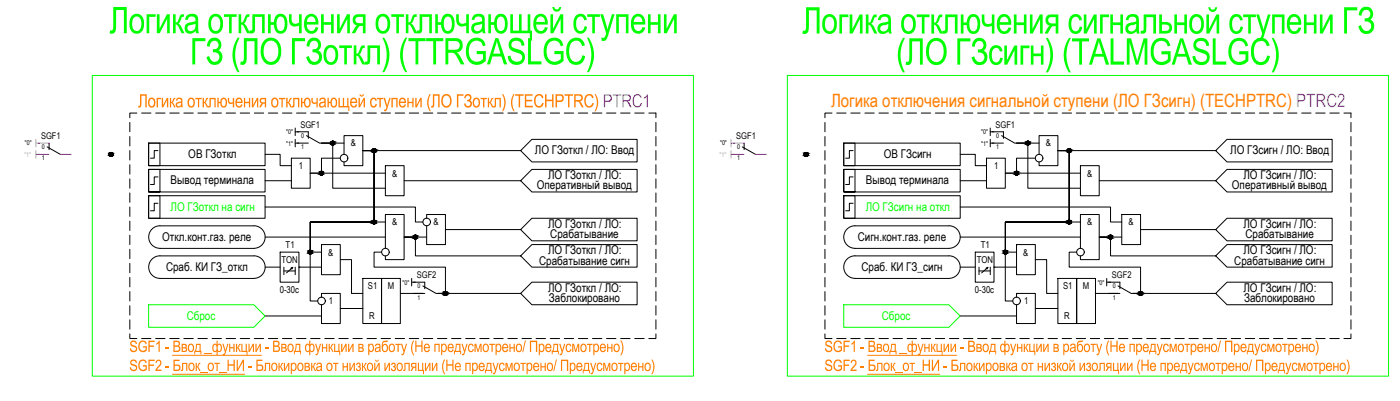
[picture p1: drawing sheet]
<svg xmlns="http://www.w3.org/2000/svg" width="791mm" height="227mm" viewBox="0 0 791 227" stroke-linecap="round" stroke-linejoin="round" font-family="sans-serif">
<!-- layer: 0 -->
<path d="M52 43h340v170h-340z" fill="none" stroke="#0f0" stroke-width=".57"/>
<g fill="#ff7f00">
<path d="M210 56l1-1 2 1v1h-1v-1h-1l-1 1 1 3 1-1h1l-1 2h-2l-1-1v-2z"/>
<path d="M213 55h4v1h-2v5h-1v-5h-1z"/>
<path d="M217 55h1l1 5 1-5h1l-2 7-1 1-1-1h1v-1z"/>
<path d="M221 55h4v6h-1v-5h-2v5h-1z"/>
<path d="M230 55h1v3h2v-3h1v6h-1v-3h-2v3h-1z"/>
<path d="M235 55v4l3-4v6v-4l-2 4h-1z"/>
<path d="M280 55h3v6h-1v-5h-2v4l-1 1v-1h1z"/>
<path d="M331 54l3-1 1 2-1-1h-1l-2 1v3l1 2h2l1-2h1l-2 3-2-1-1-1-1-3z"/>
<path d="M336 53l1 1 1 3v3l-1 3h-1l1-3v-3z"/>
<path d="M226 56l2-1 1 1v2h-3l1 2h1l1-1v2h-2l-1-1-1-2zM227 56l-1 1h3l-1-1z"/>
</g>
<!-- layer: TEXT -->
<g fill="#0f0">
<path d="M366 8h2v5h4v-5h1v11h-1v-5h-4v5h-2z"/>
<path d="M375 8h2v8l4-8h1v11h-1v-8l-4 8h-2z"/>
<path d="M332 21h1l1 3 2 6-1 6-2 5h-1l2-6v-5l-1-5z"/>
<path d="M358 9l2-1h1l2 1 1 1 1 4h-7l1 2 1 1h2l1-2 2 1-1 1-2 2h-3l-2-3v-4zM359 10l-1 2h5l-1-2-1-1z"/>
</g>
<!-- layer: 0 -->
<g fill="none" stroke="#000" stroke-width=".57">
<path d="M73 69v5M73 77v5M77 64h-4v3M167 72v5M167 79v4M167 74h2M207 64h6M215 64h6M223 64h6M231 64h6M279 64h5M327 64h5"/>
<path d="M335 64h5M367 64h4v3M371 69v5M371 77v5M73 85v5M73 93v5M167 81h2M294 85h-89h6v40h7M294 85l7-6h59v12h-59zM371 85v5M371 93v5M73 101v5"/>
<path d="M73 109v5M73 117v5M84 111h6v12h-6zM84 111h66v12h-66zM89 115h-2v4h-2M371 101v5M371 109v5M371 117v5M73 125v5M73 133v5M150 134h68M182 138h10v17h-10z"/>
<path d="M241 123v-2h11v17h-11v-10M241 134h-13h7v11h59M252 130h42M301 123h59v13h-59l-7-6zM301 138h59v13h-59l-7-6zM371 125v5M371 133v5M73 141v5M73 149v5M73 157v5M150 151h8M158 142h11v17h-11z"/>
<path d="M160 151v4M160 153h7M164 152l1-1-3 3M165 151v1M167 151v4M169 151h.1M169 151h13M182 142h-7v-17h36v-40h-6h6v40h-36v45h5M205 157h11v26h-11zM216 157h10v26h-10zM218 140v-19h10v26h-10v-2M233 157v5"/>
<path d="M233 159h2M371 141v5M371 149v5M371 157v5M73 165v5M73 173v5M150 179h32M182 168v-2h10v17h-10v-11M226 166h13M248 166h46M294 166l7-7h59v13h-59zM371 165v5"/>
<path d="M371 173v5M73 189v2h4M73 181v5M144 191h5M215 191h6M223 191h6M287 191h5M343 191h5M351 191h5M359 191h5M371 189v2h-4M371 181v5"/>
<circle cx="211" cy="85" r="1.1"/>
<circle cx="211" cy="125" r="1.1"/>
<circle cx="235" cy="134" r="1.1"/>
<circle cx="175" cy="142" r="1.1"/>
<circle cx="218" cy="142" r="2.1"/>
<circle cx="182" cy="170" r="2.1"/>
<circle cx="252" cy="166" r="1.1"/>
</g>
<path d="M168 74h6v4M173 77l8 4h6M168 81h6M234 159h6v4M234 166h6M239 162l7 4h7" fill="none" stroke="#000" stroke-width=".57"/>
<!-- layer: 0 -->
<g fill="#000" stroke="#000" stroke-width=".57">
<path d="M211 86h1zM211 126h1zM234 133h1zM175 143h1zM175 141h1zM251 165h1z"/>
<path d="M211 84h1zM211 84h1z"/>
<path d="M211 84h1zM211 84h1z"/>
<path d="M211 84h1zM211 84h1z"/>
<path d="M211 86h1zM211 86h1z"/>
<path d="M211 84h1zM211 84h1z"/>
<path d="M211 86h1zM211 86h1z"/>
<path d="M211 84h1zM211 84h1z"/>
<path d="M211 86h1zM211 86h1z"/>
<path d="M211 84h1zM211 84h1z"/>
<path d="M211 86h1zM211 86h1z"/>
<path d="M211 84h1zM211 84h1z"/>
<path d="M211 86h1zM211 86h1z"/>
<path d="M211 84h1zM211 84h1z"/>
<path d="M211 86h1zM211 86h1z"/>
<path d="M211 84l1 1zM211 84l1 1z"/>
<path d="M211 86h1zM211 86h1z"/>
<path d="M211 85h1zM211 85h1z"/>
<path d="M211 86h1zM211 86h1z"/>
<path d="M210 85h2zM210 85h2z"/>
<path d="M210 86h2zM210 86h2z"/>
<path d="M210 85h2zM210 85h2z"/>
<path d="M210 86h2zM210 86h2z"/>
<path d="M210 85h2zM210 85h2z"/>
<path d="M210 85h2zM210 85l2 1z"/>
<path d="M210 85h2zM210 85h2z"/>
<path d="M210 85h2zM210 85h2z"/>
<path d="M210 85h2zM210 85h2z"/>
<path d="M210 85h2zM210 85h2z"/>
<path d="M210 85h2zM210 85h2z"/>
<path d="M211 124h1zM211 124h1z"/>
<path d="M211 124h1zM211 124h1z"/>
<path d="M211 124l1 1zM211 125h1z"/>
<path d="M211 126h1zM211 126h1z"/>
<path d="M211 125h1zM211 125h1z"/>
<path d="M211 126h1zM211 126h1z"/>
<path d="M211 125h1zM211 125h1z"/>
<path d="M211 126h1zM211 126h1z"/>
<path d="M211 125h1zM211 125h1z"/>
<path d="M211 126h1zM211 126h1z"/>
<path d="M211 125h1zM211 125h1z"/>
<path d="M211 126h1zM211 126h1z"/>
<path d="M211 125h1zM211 125h1z"/>
<path d="M211 126h1zM211 126h1z"/>
<path d="M211 125h1zM211 125h1z"/>
<path d="M211 126h1zM211 126h1z"/>
<path d="M211 125h1zM211 125h1z"/>
<path d="M211 126h1zM211 126h1z"/>
<path d="M210 125h2zM210 125h2z"/>
<path d="M210 126h2zM210 126h2z"/>
<path d="M210 125h2zM210 125h2z"/>
<path d="M210 126h2zM210 126h2z"/>
<path d="M210 125h2zM210 125h2z"/>
<path d="M210 126h2zM210 126h2z"/>
<path d="M210 125h2zM210 125h2z"/>
<path d="M210 125h2zM210 125h2z"/>
<path d="M210 125l2 1zM210 125l2 1z"/>
<path d="M210 126h2zM210 126h2z"/>
<path d="M210 126h2zM210 126h2z"/>
<path d="M234 133h1zM234 133h1z"/>
<path d="M234 135h1zM234 135h1z"/>
<path d="M234 133h1zM234 133h1z"/>
<path d="M234 135h1zM234 135h1z"/>
<path d="M234 133h1zM234 133h1z"/>
<path d="M234 135h1zM234 135h1z"/>
<path d="M234 133h1zM234 133h1z"/>
<path d="M234 135h1zM234 135h1z"/>
<path d="M234 133h2zM234 133h2z"/>
<path d="M234 135h1zM234 135h1z"/>
<path d="M234 133h2zM234 133h2z"/>
<path d="M234 135h2zM234 135h1z"/>
<path d="M234 133h2zM234 133h2z"/>
<path d="M234 135h2zM234 135h2z"/>
<path d="M234 133h2zM234 133h2z"/>
<path d="M234 135h2zM234 135h2z"/>
<path d="M234 133l2 1zM234 133l2 1z"/>
<path d="M234 134h2zM234 134l2 1z"/>
<path d="M234 134h2zM234 134h2z"/>
<path d="M234 134h2zM234 134h2z"/>
<path d="M234 134h2zM234 134h2z"/>
<path d="M234 134h2zM234 134h2z"/>
<path d="M234 134h2zM234 134h2z"/>
<path d="M234 134h2zM234 134h2z"/>
<path d="M234 134h2zM234 134h2z"/>
<path d="M234 134h2zM234 134h2z"/>
<path d="M234 134h2zM234 134h2z"/>
<path d="M175 141h1zM175 141h1z"/>
<path d="M175 141h1zM175 141h1z"/>
<path d="M175 143h1zM175 143h1z"/>
<path d="M175 141l1 1zM175 142h1z"/>
<path d="M175 143h1zM175 143h1z"/>
<path d="M175 142h1zM175 142h1z"/>
<path d="M175 143h1zM175 143h1z"/>
<path d="M175 142h1zM175 142h1z"/>
<path d="M175 143h1zM175 143h1z"/>
<path d="M175 142h1zM175 142h1z"/>
<path d="M175 143h1zM175 143h1z"/>
<path d="M175 142h1zM175 142h1z"/>
<path d="M175 143h1zM175 143h1z"/>
<path d="M174 142h2zM174 142h2z"/>
<path d="M174 143h2zM174 143h2z"/>
<path d="M174 142h2zM174 142h2z"/>
<path d="M174 143h2zM174 143h2z"/>
<path d="M174 142h2zM174 142h2z"/>
<path d="M174 143h2zM174 143h2z"/>
<path d="M174 142h2zM174 142h2z"/>
<path d="M174 143h2zM174 143h2z"/>
<path d="M174 142h2zM174 142h2z"/>
<path d="M174 143h2zM174 143h2z"/>
<path d="M174 142h2zM174 142h2z"/>
<path d="M174 142h2zM174 142h2z"/>
<path d="M174 142l2 1zM174 142l2 1z"/>
<path d="M174 143h2zM174 143h2z"/>
<path d="M174 143h2zM174 143h2z"/>
<path d="M251 165h1zM251 165h1z"/>
<path d="M251 167h1zM251 167h1z"/>
<path d="M251 165h1zM251 165h1z"/>
<path d="M251 167h1zM251 167h1z"/>
<path d="M251 165h1zM251 165h1z"/>
<path d="M251 167h1zM251 167h1z"/>
<path d="M251 165h1zM251 165h1z"/>
<path d="M251 167h1zM251 167h1z"/>
<path d="M251 165h2zM251 165h2z"/>
<path d="M251 167h1zM251 167h1z"/>
<path d="M251 165h2zM251 165h2z"/>
<path d="M251 167h2zM251 167h1z"/>
<path d="M251 165h2zM251 165h2z"/>
<path d="M251 166h2zM251 166l2 1z"/>
<path d="M251 165h2zM251 165h2z"/>
<path d="M251 166h2zM251 166h2z"/>
<path d="M251 165h2zM251 165h2z"/>
<path d="M251 166h2zM251 166h2z"/>
<path d="M251 165h2zM251 165h2z"/>
<path d="M251 166h2zM251 166h2z"/>
<path d="M251 165l2 1zM251 165l2 1z"/>
<path d="M251 166h2zM251 166h2z"/>
<path d="M251 166h2zM251 166h2z"/>
<path d="M251 166h2zM251 166h2z"/>
<path d="M251 166h2zM251 166h2z"/>
<path d="M251 166h2zM251 166h2z"/>
<path d="M251 166h2zM251 166h2z"/>
</g>
<path d="M94 196h2v1h-2z" fill="#ff7f00"/>
<path d="M97 201h19M120 201h28" fill="none" stroke="#ff7f00" stroke-width=".57"/>
<g fill="#ff7f00">
<path d="M144 194h1v4l2-4v5v-4l-2 4h-1z"/>
<path d="M223 194h4v1h-2v4v-4h-2z"/>
<path d="M227 194l1 4 1-4h1l-2 6-1 1v-1h1v-1z"/>
<path d="M288 194h1v2h1v-2h1v5h-1v-2h-1v2h-1z"/>
<path d="M343 194h1v2h2v-2v5v-2h-2v2h-1z"/>
<path d="M94 207h2v1h-2z"/>
<path d="M212 194h2l1 1v4l-1-1-1 1-1-1v-1l2-1v-1l-2 1zM213 197v1h1v-1z"/>
<path d="M216 193l3-1v1h-2l-1 1v1l2-1 1 1v3l-1 1h-1l-1-1zM217 195v2l1 1 1-2-1-1z"/>
<path d="M220 195l2-1 1 1v3l-1 1h-1l-1-1zM221 195l-1 2 2 1 1-2-1-1z"/>
<path d="M284 195l2-1 1 1v2h-3l1 1 2-1-1 2h-1l-1-1v-2zM285 195l-1 1h3l-1-1z"/>
<path d="M292 195l2-1 1 1v2l-1 2h-1l-1-1zM293 195l-1 2 1 1h1v-2v-1z"/>
<path d="M340 195l1-1 1 1v2h-2l1 1 1-1-1 2h-1l-1-1zM340 195v1h2l-1-1z"/>
<path d="M347 195l2-1 1 1v2l-1 2h-1l-1-1v-2zM348 195l-1 2 2 1 1-1v-1l-1-1z"/>
</g>
<path d="M97 211h16" fill="none" stroke="#ff7f00" stroke-width=".57"/>
<g fill="#ff7f00">
<path d="M229 205h3v5h-1v-4h-2v3l-1 1v-1h1z"/>
<path d="M236 205h1v4h2v-4l1 6h-1v-1h-3z"/>
<path d="M240 205h1v3l2-3v5v-4l-2 4h-1z"/>
<path d="M244 205h1v3l2-3v5v-4l-2 4h-1z"/>
<path d="M305 205h1v2h2v-2v5v-2h-2v2h-1z"/>
<path d="M361 205v2h2v-2h1v5h-1v-2h-2v2z"/>
<path d="M225 205h1l1 1 1 2-2 2h-1l-1-1v-2zM225 206v2l1 1 1-1v-2h-1z"/>
<path d="M233 205h2v5v-2h-1l-1 2h-1l1-2-1-1zM233 206v1h2v-1z"/>
<path d="M302 205h1l2 1v1h-3l1 2 2-1-1 2h-2v-1l-1-2zM302 206v1h2v-1z"/>
<path d="M310 205h1l1 1v2l-1 2h-1l-1-1v-2zM310 206v2l1 1 1-1v-1l-1-1z"/>
<path d="M357 205h1l2 1v1h-3l1 2 2-1-1 1-1 1-1-1zM358 206l-1 1h2v-1z"/>
<path d="M365 206l1-1 2 1v2l-1 1-1 1-1-1-1-2zM365 206v2l1 1 1-1v-2h-1z"/>
</g>
<g fill="none" stroke="#000" stroke-width=".57">
<path d="M84 81h66v13h-66zM84 81h6v13h-6zM84 96v12h6v-12h-6h66v12h-66zM89 85h-2v4h-2M89 100h-2v4h-2M150 87h8v7h7M165 89h10v17h-10zM192 89h-10v9h-7h43M194 87v-10h11v17h-11v-3M194 81h-12h6v25h30M218 94h10v17h-10zM301 96h59v12h-59l-7-6z"/>
<path d="M150 117h85v8h4M150 102h15M228 102h66M192 147h7v19h6M216 142h-5v9h41v15h-4M192 174h13"/>
<circle cx="63" cy="87" r="1.1"/>
<circle cx="182" cy="98" r="1.1"/>
<circle cx="188" cy="81" r="1.1"/>
<circle cx="194" cy="89" r="2.1"/>
<circle cx="241" cy="125" r="2.1"/>
</g>
<g fill="#000" stroke="#000" stroke-width=".57">
<path d="M62 86h1zM181 99h1zM181 97h1zM188 82h1z"/>
<path d="M188 80h1zM188 80h1z"/>
<path d="M188 80h1zM188 80h1z"/>
<path d="M188 80h1zM187 80h2z"/>
<path d="M62 86h1zM62 86h1z"/>
<path d="M62 88h1zM62 88h1z"/>
<path d="M62 86h1zM62 86h1z"/>
<path d="M62 88h1zM62 88h1z"/>
<path d="M62 86h1zM62 86h1z"/>
<path d="M62 88h1zM62 88h1z"/>
<path d="M62 86h1zM62 86h1z"/>
<path d="M62 88h1zM62 88h1z"/>
<path d="M62 86h2zM62 86h2z"/>
<path d="M62 88h1zM62 88h1z"/>
<path d="M62 86l2 1zM62 86l2 1z"/>
<path d="M62 88h2zM62 88h1z"/>
<path d="M62 87h2zM62 87h2z"/>
<path d="M62 88h2zM62 88h2z"/>
<path d="M62 87h2zM62 87h2z"/>
<path d="M62 88h2zM62 88h2z"/>
<path d="M62 87h2zM62 87h2z"/>
<path d="M62 88h2zM62 88h2z"/>
<path d="M62 87h2zM62 87h2z"/>
<path d="M62 87h2zM62 87h2z"/>
<path d="M62 88h2zM62 88h2z"/>
<path d="M62 88h2zM62 88h2z"/>
<path d="M62 87h2zM62 87h2z"/>
<path d="M62 87h2zM62 87h2z"/>
<path d="M62 87h2zM62 87h2z"/>
<path d="M62 87h2zM62 87h2z"/>
<path d="M62 87h2zM62 87l2 1z"/>
<path d="M181 97h1zM181 97h1z"/>
<path d="M181 97h1zM181 97h1z"/>
<path d="M181 99h1zM181 99h1z"/>
<path d="M181 97h1zM181 97h1z"/>
<path d="M181 99h1zM181 99h1z"/>
<path d="M181 97h1zM181 97h1z"/>
<path d="M181 99h1zM181 99h1z"/>
<path d="M181 97h1zM181 97h1z"/>
<path d="M181 99h1zM181 99h1z"/>
<path d="M181 97h1zM181 97h1z"/>
<path d="M181 99h1zM181 99h1z"/>
<path d="M181 97h2zM181 97h2z"/>
<path d="M181 99h1zM181 99h1z"/>
<path d="M181 97h2zM181 97h2z"/>
<path d="M181 99h2zM181 99h1z"/>
<path d="M181 97h2zM181 97h2z"/>
<path d="M181 98h2zM181 98l2 1z"/>
<path d="M181 97h2zM181 97h2z"/>
<path d="M181 98h2zM181 98h2z"/>
<path d="M181 97l2 1zM181 97l2 1z"/>
<path d="M181 98h2zM181 98h2z"/>
<path d="M181 98h2zM181 98h2z"/>
<path d="M181 98h2zM181 98h2z"/>
<path d="M181 98h2zM181 98h2z"/>
<path d="M181 98h2zM181 98h2z"/>
<path d="M181 98h2zM181 98h2z"/>
<path d="M181 98h2zM181 98h2z"/>
<path d="M181 98h2zM181 98h2z"/>
<path d="M188 82h1zM188 82h1z"/>
<path d="M187 80h2zM187 80h2z"/>
<path d="M187 82h2zM187 82h2z"/>
<path d="M187 80h2zM187 80h2z"/>
<path d="M187 82h2zM187 82h2z"/>
<path d="M187 80h2zM187 80h2z"/>
<path d="M187 82h2zM187 82h2z"/>
<path d="M187 80h2zM187 80h2z"/>
<path d="M187 81h2zM187 81l2 1z"/>
<path d="M187 80h2zM187 80h2z"/>
<path d="M187 81h2zM187 81h2z"/>
<path d="M187 80h2zM187 80h2z"/>
<path d="M187 81h2zM187 81h2z"/>
<path d="M187 80l2 1zM187 80l2 1z"/>
<path d="M187 81h2zM187 81h2z"/>
<path d="M187 81h2zM187 81h2z"/>
<path d="M187 81h2zM187 81h2z"/>
<path d="M187 81h2zM187 81h2z"/>
<path d="M187 81h2zM187 81h2z"/>
<path d="M187 81h2zM187 81h2z"/>
<path d="M187 81h2zM187 81h2z"/>
<path d="M187 81h2zM187 81h2z"/>
</g>
<path d="M27 83l7 4M28 81v4" fill="none" stroke="#000" stroke-width=".57"/>
<path d="M21 87h7M21 81h7M34 87h6" fill="none" stroke="#f0f" stroke-width=".57"/>
<!-- layer: 0 -->
<path d="M20 79v4M20 85v4M20 81h2M20 87h2" fill="none" stroke="#f0f" stroke-width=".57"/>
<path d="M445 43h340v170h-340z" fill="none" stroke="#0f0" stroke-width=".57"/>
<!-- layer: TEXT -->
<g fill="#0f0">
<path d="M760 4h7v2h-6v13h-1z"/>
<path d="M770 5l2-1h2l2 3v2l-1 2 1 2 1 3-1 1-2 2h-3l-1-1-2-3 1-1 1 3 2 1 2-1 1-2-1-2-3-1v-2h2l1-1v-2l-1-1h-2l-1 1v2h-2z"/>
<path d="M719 21h1l1 3 2 6-1 6-2 5h-1l2-5v-6v-4z"/>
</g>
<!-- layer: 0 -->
<g fill="none" stroke="#000" stroke-width=".57">
<path d="M466 69v5M466 77v5M470 64h-4v3M473 64h5M481 64h5M489 64h5M497 64h5M505 64h5M513 64h5M521 64h5M529 64h5M537 64h5"/>
<path d="M545 64h5M553 64h5M560 72v5M560 79v4M560 74h2M561 64h5M568 64h6M576 64h6M584 64h6M592 64h6M600 64h6M608 64h6"/>
<path d="M616 64h6M624 64h6M632 64h6M640 64h5M648 64h5M656 64h5M664 64h5M672 64h5M680 64h5M688 64h5M696 64h5M704 64h5"/>
<path d="M712 64h5M720 64h5M728 64h5M736 64h5M744 64h5M752 64h5M760 64h4v3M764 69v5M764 77v5M466 85v5M466 93v5M560 81h2"/>
<path d="M687 85h-89h6v40h7M687 85l7-6h59v12h-59zM764 85v5M764 93v5M466 101v5M466 109v5M466 117v5M477 111h6v12h-6zM477 111h66v12h-66zM482 115h-2v4h-2M764 101v5M764 109v5"/>
<path d="M764 117v5M466 125v5M466 133v5M543 134h68M575 138h10v17h-10zM634 134h-13h7v11h59M645 130h42M687 130l7-7h59v13h-59zM764 125v5M764 133v5M466 141v5M466 149v5"/>
<path d="M466 157v5M543 151h8M551 142h11v17h-11zM553 151v4M553 153h7M557 152l1-1-3 3M558 151v1M560 151v4M562 151h.1M562 151h13M575 142h-7v-17h36v-40h-6h6v40h-36v45h4M598 157h11v26h-11z"/>
<path d="M609 157h10v26h-10zM611 140v-19h10v26h-10v-2M626 157v5M626 159h2M687 145l7-7h59v13h-59zM764 141v5M764 149v5M764 157v5M466 165v5M466 173v5M543 179h32M575 168v-2h10v17h-10v-11"/>
<path d="M619 166h13M640 166h47M687 166l7-7h59v13h-59zM764 165v5M764 173v5M466 189v2h4M466 181v5M537 191h5M608 191h6M616 191h6M680 191h5M736 191h5"/>
<path d="M744 191h5M752 191h5M764 189v2h-4M764 181v5"/>
<circle cx="604" cy="85" r="1.1"/>
<circle cx="604" cy="125" r="1.1"/>
<circle cx="628" cy="134" r="1.1"/>
<circle cx="568" cy="142" r="1.1"/>
<circle cx="611" cy="142" r="2.1"/>
<circle cx="575" cy="170" r="2.1"/>
<circle cx="645" cy="166" r="1.1"/>
</g>
<path d="M561 74h6v4M566 77l8 4h6M561 81h6M627 159h6v4M627 166h6M632 162l7 4h7" fill="none" stroke="#000" stroke-width=".57"/>
<!-- layer: 0 -->
<g fill="#000" stroke="#000" stroke-width=".57">
<path d="M604 86h1zM604 126h1zM627 135h1zM627 133h1zM568 143h1zM644 167h1z"/>
<path d="M604 84h1zM604 84h1z"/>
<path d="M604 84h1zM604 84h1z"/>
<path d="M604 84h1zM604 84h1z"/>
<path d="M604 86h1zM604 86h1z"/>
<path d="M604 84h1zM604 84h1z"/>
<path d="M604 86h1zM604 86h1z"/>
<path d="M604 84h1zM604 84h1z"/>
<path d="M604 86h1zM604 86h1z"/>
<path d="M604 84h1zM604 84h1z"/>
<path d="M604 86h1zM604 86h1z"/>
<path d="M604 84h1zM604 84h1z"/>
<path d="M604 86h1zM604 86h1z"/>
<path d="M604 84h1zM604 84h1z"/>
<path d="M604 86h1zM604 86h1z"/>
<path d="M603 84l2 1zM603 84l2 1z"/>
<path d="M603 86h2zM603 86h2z"/>
<path d="M603 85h2zM603 85h2z"/>
<path d="M603 86h2zM603 86h2z"/>
<path d="M603 85h2zM603 85h2z"/>
<path d="M603 86h2zM603 86h2z"/>
<path d="M603 85h2zM603 85h2z"/>
<path d="M603 86h2zM603 86h2z"/>
<path d="M603 85h2zM603 85h2z"/>
<path d="M603 85h2zM603 85h2z"/>
<path d="M603 85h2zM603 85h2z"/>
<path d="M603 85h2zM603 85l2 1z"/>
<path d="M603 85h2zM603 85h2z"/>
<path d="M603 85h2zM603 85h2z"/>
<path d="M603 85h2zM603 85h2z"/>
<path d="M604 124h1zM604 124h1z"/>
<path d="M604 124h1zM604 124h1z"/>
<path d="M604 124l1 1zM604 125h1z"/>
<path d="M604 126h1zM604 126h1z"/>
<path d="M604 125h1zM604 125h1z"/>
<path d="M604 126h1zM604 126h1z"/>
<path d="M604 125h1zM604 125h1z"/>
<path d="M604 126h1zM604 126h1z"/>
<path d="M604 125h1zM604 125h1z"/>
<path d="M604 126h1zM604 126h1z"/>
<path d="M604 125h1zM604 125h1z"/>
<path d="M604 126h1zM604 126h1z"/>
<path d="M604 125h1zM604 125h1z"/>
<path d="M604 126h1zM604 126h1z"/>
<path d="M603 125h2zM603 125h2z"/>
<path d="M603 126h2zM603 126h2z"/>
<path d="M603 125h2zM603 125h2z"/>
<path d="M603 126h2zM603 126h2z"/>
<path d="M603 125h2zM603 125h2z"/>
<path d="M603 126h2zM603 126h2z"/>
<path d="M603 125h2zM603 125h2z"/>
<path d="M603 126h2zM603 126h2z"/>
<path d="M603 125h2zM603 125h2z"/>
<path d="M603 125h2zM603 125h2z"/>
<path d="M603 126h2zM603 126h2z"/>
<path d="M603 126h2zM603 126h2z"/>
<path d="M603 125h2zM603 125h2z"/>
<path d="M603 125l2 1zM603 125l2 1z"/>
<path d="M603 126h2zM603 126h2z"/>
<path d="M627 133h1zM627 133h1z"/>
<path d="M627 133h1zM627 133h1z"/>
<path d="M627 135h1zM627 135h1z"/>
<path d="M627 133h1zM627 133h1z"/>
<path d="M627 135h1zM627 135h1z"/>
<path d="M627 133h1zM627 133h1z"/>
<path d="M627 135h1zM627 135h1z"/>
<path d="M627 133h1zM627 133h1z"/>
<path d="M627 135h1zM627 135h1z"/>
<path d="M627 133h1zM627 133h1z"/>
<path d="M627 135h1zM627 135h1z"/>
<path d="M627 133h1zM627 133h1z"/>
<path d="M627 135h1zM627 135h1z"/>
<path d="M627 133h2zM627 133h2z"/>
<path d="M627 135h1zM627 135h1z"/>
<path d="M627 133h2zM627 133h2z"/>
<path d="M627 135h2zM627 135h1z"/>
<path d="M627 133l2 1zM627 133l2 1z"/>
<path d="M627 134h2zM627 134l2 1z"/>
<path d="M627 134h2zM627 134h2z"/>
<path d="M627 134h2zM627 134h2z"/>
<path d="M627 134h2zM627 134h2z"/>
<path d="M627 134h2zM627 134h2z"/>
<path d="M627 134h2zM627 134h2z"/>
<path d="M627 134h2zM627 134h2z"/>
<path d="M627 134h2zM627 134h2z"/>
<path d="M627 134h2zM627 134h2z"/>
<path d="M627 134h2zM627 134h2z"/>
<path d="M568 141h1zM568 141h1z"/>
<path d="M568 141h1zM568 141h1z"/>
<path d="M568 141l1 1zM568 142h1z"/>
<path d="M568 143h1zM568 143h1z"/>
<path d="M568 142h1zM568 142h1z"/>
<path d="M568 143h1zM568 143h1z"/>
<path d="M568 142h1zM568 142h1z"/>
<path d="M568 143h1zM568 143h1z"/>
<path d="M568 142h1zM567 142h2z"/>
<path d="M568 143h1zM568 143h1z"/>
<path d="M567 142h2zM567 142h2z"/>
<path d="M567 143h2zM567 143h2z"/>
<path d="M567 142h2zM567 142h2z"/>
<path d="M567 143h2zM567 143h2z"/>
<path d="M567 142h2zM567 142h2z"/>
<path d="M567 143h2zM567 143h2z"/>
<path d="M567 142h2zM567 142h2z"/>
<path d="M567 143h2zM567 143h2z"/>
<path d="M567 142h2zM567 142h2z"/>
<path d="M567 143h2zM567 143h2z"/>
<path d="M567 142h2zM567 142h2z"/>
<path d="M567 143h2zM567 143h2z"/>
<path d="M567 142h2zM567 142h2z"/>
<path d="M567 142h2zM567 142h2z"/>
<path d="M567 142l2 1zM567 142l2 1z"/>
<path d="M567 143h2zM567 143h2z"/>
<path d="M567 143h2zM567 143h2z"/>
<path d="M644 165h1zM644 165h1z"/>
<path d="M644 165h1zM644 165h1z"/>
<path d="M644 165h1zM644 165h1z"/>
<path d="M644 167h1zM644 167h1z"/>
<path d="M644 165h1zM644 165h1z"/>
<path d="M644 167h1zM644 167h1z"/>
<path d="M644 165h1zM644 165h1z"/>
<path d="M644 167h1zM644 167h1z"/>
<path d="M644 165h1zM644 165h1z"/>
<path d="M644 167h1zM644 167h1z"/>
<path d="M644 165h1zM644 165h1z"/>
<path d="M644 167h1zM644 167h1z"/>
<path d="M644 165h2zM644 165h2z"/>
<path d="M644 167h1zM644 167h1z"/>
<path d="M644 165h2zM644 165h2z"/>
<path d="M644 166h2zM644 166l1 1z"/>
<path d="M644 165h2zM644 165h2z"/>
<path d="M644 166h2zM644 166h2z"/>
<path d="M644 165h2zM644 165h2z"/>
<path d="M644 166h2zM644 166h2z"/>
<path d="M644 165h2zM644 165h2z"/>
<path d="M644 166h2zM644 166h2z"/>
<path d="M644 165l2 1zM644 165l2 1z"/>
<path d="M644 166h2zM644 166h2z"/>
<path d="M644 166h2zM644 166h2z"/>
<path d="M644 166h2zM644 166h2z"/>
<path d="M644 166h2zM644 166h2z"/>
<path d="M644 166h2zM644 166h2z"/>
<path d="M644 166h2zM644 166h2z"/>
</g>
<path d="M486 196h2v1h-2z" fill="#ff7f00"/>
<path d="M490 201h19M513 201h28" fill="none" stroke="#ff7f00" stroke-width=".57"/>
<g fill="#ff7f00">
<path d="M537 194h1v4l2-4v5v-4l-2 4h-1z"/>
<path d="M616 194h3v1h-1v4v-4h-2z"/>
<path d="M620 194l1 4 1-4h1l-2 6-1 1v-1h1v-1z"/>
<path d="M681 194v2h2v-2h1v5h-1v-2h-2v2z"/>
<path d="M736 194h1v2h1v-2h1v5h-1v-2h-1v2h-1z"/>
<path d="M486 207h2v1h-2z"/>
<path d="M605 194h2l1 1v4l-1-1-1 1-1-1v-1l2-1v-1l-2 1zM606 197v1h1v-1z"/>
<path d="M609 193l3-1v1h-2l-1 1v1l2-1 1 1v3l-1 1h-1l-1-1zM610 195l-1 2 2 1 1-2-1-1z"/>
<path d="M613 195l2-1 1 1v2l-1 2h-1l-1-1zM614 195l-1 2 1 1 1-1v-1v-1z"/>
<path d="M677 195l2-1 1 1v2h-3l1 1 2-1-1 2h-1l-1-1v-2zM678 195l-1 1h2v-1z"/>
<path d="M685 195l1-1 2 1v3l-1 1h-1l-1-1zM686 195l-1 2 1 1h1v-2v-1z"/>
<path d="M733 195l1-1 1 1v2h-2v1l2-1-1 2h-1l-1-1v-2zM733 195v1h2l-1-1z"/>
<path d="M740 195l2-1 1 1v2l-1 2h-1l-1-1v-2zM741 195l-1 2 1 1 1-1v-1v-1z"/>
</g>
<path d="M490 211h16" fill="none" stroke="#ff7f00" stroke-width=".57"/>
<g fill="#ff7f00">
<path d="M621 205h3v5v-4h-2v3l-1 1v-1z"/>
<path d="M629 205h1v4h2v-4l1 6h-1v-1h-3z"/>
<path d="M633 205h1v3l1-3h1v5v-4l-2 4h-1z"/>
<path d="M637 205h1v3l1-3h1v5h-1v-4l-1 4h-1z"/>
<path d="M698 205h1v2h2v-2v5v-2h-2v2h-1z"/>
<path d="M754 205v2h2v-2h1v5h-1v-2h-2v2z"/>
<path d="M618 205h1l1 1v2l-1 2h-1l-1-2v-1zM618 206v2l1 1 1-1v-2h-1z"/>
<path d="M625 205h3v5v-2h-1l-1 2h-1l1-2-1-1zM626 206v1h2v-1z"/>
<path d="M695 205h1l1 1 1 1h-3l1 2 2-1-1 2h-2l-1-1v-2zM695 206v1h2v-1z"/>
<path d="M703 205h1l1 1v3l-1 1h-1l-1-2v-1zM703 206v2l1 1 1-1v-2h-1z"/>
<path d="M750 205h2l1 1v1h-3l1 2 2-1-1 2h-2v-1l-1-2zM751 206l-1 1h2v-1z"/>
<path d="M758 206l1-1 1 1 1 2-1 1-2 1-1-1zM758 206v2l1 1 1-1v-2h-1z"/>
</g>
<g fill="none" stroke="#000" stroke-width=".57">
<path d="M477 81h66v13h-66zM477 81h6v13h-6zM477 96v12h6v-12h-6h66v12h-66zM482 85h-2v4h-2M482 100h-2v4h-2M543 87h8v7h7M558 89h10v17h-10zM585 89h-10v9h-7h43M587 87v-10h11v17h-11v-3M587 81h-12h6v25h30M611 94h10v17h-10zM543 117h85v8h6"/>
<path d="M543 102h15M621 102h66M687 102l7-6h59v12h-59zM143 128h-53a6 6 0 0 0-6 6 6 6 0 0 0 6 6M144 128a6 6 0 0 1 6 6 6 6 0 0 1-6 6M634 121h11v17h-11zM90 140h53M90 157h53M143 145h-53a6 6 0 0 0-6 6 6 6 0 0 0 6 6M144 145a6 6 0 0 1 6 6 6 6 0 0 1-6 6M483 140h53M483 157h53"/>
<path d="M483 140a6 6 0 0 1-6-6 6 6 0 0 1 6-6h53a6 6 0 0 1 7 6 6 6 0 0 1-7 6M483 157a6 6 0 0 1-6-6 6 6 0 0 1 6-6h53a6 6 0 0 1 7 6 6 6 0 0 1-7 6M585 147h7v19h6M609 142h-5v9h41v15h-5M585 174h13"/>
<circle cx="456" cy="87" r="1.1"/>
<circle cx="575" cy="98" r="1.1"/>
<circle cx="581" cy="81" r="1.1"/>
<circle cx="587" cy="89" r="2.1"/>
</g>
<g fill="#000" stroke="#000" stroke-width=".57">
<path d="M580 80h1zM455 88h1zM455 86h1zM574 99h1zM574 97h1z"/>
<path d="M580 80h2zM580 80h2z"/>
<path d="M455 86h1zM455 86h1z"/>
<path d="M455 86h1zM455 86h1z"/>
<path d="M455 88h1zM455 88h1z"/>
<path d="M455 86h1zM455 86h1z"/>
<path d="M455 88h1zM455 88h1z"/>
<path d="M455 86h1zM455 86h1z"/>
<path d="M455 88h1zM455 88h1z"/>
<path d="M455 86h1zM455 86h1z"/>
<path d="M455 88h1zM455 88h1z"/>
<path d="M455 86h1zM455 86h1z"/>
<path d="M455 88h1zM455 88h1z"/>
<path d="M455 86l1 1zM455 86l1 1z"/>
<path d="M455 88h1zM455 88h1z"/>
<path d="M455 87h2zM455 87h2z"/>
<path d="M455 88h1zM455 88h1z"/>
<path d="M455 87h2zM455 87h2z"/>
<path d="M455 88h2zM455 88h1z"/>
<path d="M455 87h2zM455 87h2z"/>
<path d="M455 88h2zM455 88h2z"/>
<path d="M455 87h2zM455 87h2z"/>
<path d="M455 88h2zM455 88h2z"/>
<path d="M455 87h2zM455 87h2z"/>
<path d="M455 88h2zM455 88h2z"/>
<path d="M455 87h2zM455 87h2z"/>
<path d="M455 87h2zM455 87h2z"/>
<path d="M455 87h2zM455 87h2z"/>
<path d="M455 87h2zM455 87h2z"/>
<path d="M455 87h2zM455 87l2 1z"/>
<path d="M574 97h1zM574 97h1z"/>
<path d="M574 97h1zM574 97h1z"/>
<path d="M574 99h1zM574 99h1z"/>
<path d="M574 97h1zM574 97h1z"/>
<path d="M574 99h1zM574 99h1z"/>
<path d="M574 97h1zM574 97h1z"/>
<path d="M574 99h1zM574 99h1z"/>
<path d="M574 97h1zM574 97h1z"/>
<path d="M574 99h1zM574 99h1z"/>
<path d="M574 97h1zM574 97h1z"/>
<path d="M574 99h1zM574 99h1z"/>
<path d="M574 97h1zM574 97h1z"/>
<path d="M574 99h1zM574 99h1z"/>
<path d="M574 97h1zM574 97h1z"/>
<path d="M574 99h1zM574 99h1z"/>
<path d="M574 97h2zM574 97h2z"/>
<path d="M574 98h1zM574 98l1 1z"/>
<path d="M574 97h2zM574 97h2z"/>
<path d="M574 98h2zM574 98h1z"/>
<path d="M574 97l2 1zM574 97l2 1z"/>
<path d="M574 98h2zM574 98h2z"/>
<path d="M574 98h2zM574 98h2z"/>
<path d="M574 98h2zM574 98h2z"/>
<path d="M574 98h2zM574 98h2z"/>
<path d="M574 98h2zM574 98h2z"/>
<path d="M574 98h2zM574 98h2z"/>
<path d="M574 98h2zM574 98h2z"/>
<path d="M574 98h2zM574 98h2z"/>
<path d="M580 82h1zM580 82h1z"/>
<path d="M580 80h2zM580 80h2z"/>
<path d="M580 82h2zM580 82h1z"/>
<path d="M580 80h2zM580 80h2z"/>
<path d="M580 82h2zM580 82h2z"/>
<path d="M580 80h2zM580 80h2z"/>
<path d="M580 82h2zM580 82h2z"/>
<path d="M580 80h2zM580 80h2z"/>
<path d="M580 81h2zM580 81l2 1z"/>
<path d="M580 80h2zM580 80h2z"/>
<path d="M580 81h2zM580 81h2z"/>
<path d="M580 80h2zM580 80h2z"/>
<path d="M580 81h2zM580 81h2z"/>
<path d="M580 80l2 1zM580 80l2 1z"/>
<path d="M580 81h2zM580 81h2z"/>
<path d="M580 81h2zM580 81h2z"/>
<path d="M580 81h2zM580 81h2z"/>
<path d="M580 81h2zM580 81h2z"/>
<path d="M580 81h2zM580 81h2z"/>
<path d="M580 81h2zM580 81h2z"/>
<path d="M580 81h2zM580 81h2z"/>
<path d="M580 81h2zM580 81h2z"/>
</g>
<path d="M420 83l7 4M421 81v4" fill="none" stroke="#000" stroke-width=".57"/>
<path d="M414 87h7M414 81h7M427 87h6" fill="none" stroke="#f0f" stroke-width=".57"/>
<!-- layer: 0 -->
<path d="M413 79v4M413 85v4M413 81h2M413 87h2" fill="none" stroke="#f0f" stroke-width=".57"/>
<path d="M84 172h59l7 7-7 6h-59zM477 172h59l7 7-7 6h-59z" fill="none" stroke="#0f0" stroke-width=".57"/>
<g font-size="20.8" fill="#0f0">
<text x="62" y="19">Логика отключения отключающей ступени</text>
<text x="453" y="19">Логика отключения сигнальной ступени ГЗ</text>
<text x="107" y="36">ГЗ (ЛО ГЗоткл ) (TTRGASLGC)</text>
<text x="506" y="37">(ЛО ГЗсигн ) (TALMGASLGC)</text>
</g>
<g font-size="10.4">
<text x="78" y="61">Логика отключения отключающей ступени</text>
<text x="241" y="61">(ЛО ГЗоткл</text>
<text x="283" y="61">) (TECHPTRC)</text>
<text x="341" y="61">PTRC1</text>
</g>
<text font-size="10.4" fill="#ff7f00" x="470" y="60">Логика отключения сигнальной ступени (ЛО ГЗсигн) (TECHPTRC) PTRC2</text>
<g font-size="8.9" fill="#ff7f00">
<text x="73" y="199">SGF1 -</text>
<text x="97" y="199">Ввод _функции</text>
<text x="149" y="199">- Ввод функции в работу</text>
<text x="232" y="199">(Не предусмотрено</text>
<text x="295" y="199">/ Предусмотрено</text>
<text x="350" y="199">)</text>
<text x="466" y="199">SGF1 -</text>
<text x="490" y="199">Ввод _функции</text>
<text x="542" y="199">- Ввод функции в работу</text>
<text x="625" y="199">(Не предусмотрено</text>
<text x="688" y="199">/ Предусмотрено</text>
<text x="743" y="199">)</text>
<text x="73" y="210">SGF2 -</text>
<text x="97" y="210">Блок _от</text>
<text x="124" y="210">_HИ</text>
<text x="139" y="210">- Блокировка от низкой изоляции</text>
<text x="249" y="210">(Не предусмотрено</text>
<text x="313" y="210">/ Предусмотрено</text>
<text x="368" y="210">)</text>
<text x="466" y="210">SGF2 -</text>
<text x="490" y="210">Блок _от</text>
<text x="517" y="210">_HИ</text>
<text x="532" y="210">- Блокировка от низкой изоляции</text>
<text x="642" y="210">(Не предусмотрено</text>
<text x="706" y="210">/ Предусмотрено</text>
<text x="761" y="210">)</text>
</g>
<g font-size="6.8">
<text x="106" y="89">ОВ ГЗоткл</text>
<text x="302" y="87">ЛО ГЗоткл / ЛО: Ввод</text>
<text x="500" y="89">ОВ ГЗсигн</text>
<text x="695" y="87">ЛО ГЗсигн / ЛО: Ввод</text>
<text x="310" y="101">ЛО ГЗоткл / ЛО:</text>
<text x="703" y="101">ЛО ГЗсигн / ЛО:</text>
<text x="96" y="104">Вывод терминала</text>
<text x="303" y="107">Оперативный вывод</text>
<text x="489" y="104">Вывод терминала</text>
<text x="696" y="107">Оперативный вывод</text>
<text x="310" y="129">ЛО ГЗоткл / ЛО:</text>
<text x="703" y="129">ЛО ГЗсигн / ЛО:</text>
<text x="92" y="136">Откл.конт.газ. реле</text>
<text x="311" y="135">Срабатывание</text>
<text x="485" y="136">Сигн.конт.газ. реле</text>
<text x="704" y="135">Срабатывание</text>
<text x="310" y="144">ЛО ГЗоткл / ЛО:</text>
<text x="703" y="144">ЛО ГЗсигн / ЛО:</text>
<text x="305" y="150">Срабатывание сигн</text>
<text x="698" y="150">Срабатывание сигн</text>
<text x="94" y="153">Сраб. КИ ГЗ_откл</text>
<text x="487" y="153">Сраб. КИ ГЗ_сигн</text>
<text x="310" y="165">ЛО ГЗоткл / ЛО:</text>
<text x="703" y="165">ЛО ГЗсигн / ЛО:</text>
<text x="310" y="171">Заблокировано</text>
<text x="703" y="171">Заблокировано</text>
</g>
<g font-size="6.8" fill="#0f0">
<text x="96" y="119">ЛО ГЗоткл на сигн</text>
<text x="489" y="119">ЛО ГЗсигн на откл</text>
<text x="106" y="181">Сброс</text>
<text x="498" y="181">Сброс</text>
</g>
<g font-size="5.3">
<text x="198" y="83">&amp;</text>
<text x="591" y="83">&amp;</text>
<text x="169" y="96">1</text>
<text x="562" y="96">1</text>
<text x="222" y="100">&amp;</text>
<text x="614" y="100">&amp;</text>
<text x="222" y="127">&amp;</text>
<text x="245" y="127">&amp;</text>
<text x="614" y="127">&amp;</text>
<text x="638" y="127">&amp;</text>
<text x="161" y="140">T1</text>
<text x="554" y="140">T1</text>
<text x="159" y="149">TON</text>
<text x="186" y="144">&amp;</text>
<text x="552" y="149">TON</text>
<text x="578" y="144">&amp;</text>
<text x="158" y="166">0-30с</text>
<text x="208" y="163">S1</text>
<text x="219" y="163">М</text>
<text x="551" y="166">0-30с</text>
<text x="601" y="163">S1</text>
<text x="612" y="163">М</text>
<text x="186" y="172">1</text>
<text x="579" y="172">1</text>
<text x="209" y="180">R</text>
<text x="602" y="180">R</text>
</g>
<g font-size="5.2">
<text x="170" y="72">SGF1</text>
<text x="563" y="72">SGF1</text>
<text x="23" y="78">SGF1</text>
<text x="416" y="78">SGF1</text>
<text x="236" y="157">SGF2</text>
<text x="628" y="157">SGF2</text>
</g>
<g font-size="3.7">
<text x="162" y="76">&quot;0&quot;</text>
<text x="170" y="78">0</text>
<text x="555" y="76">&quot;0&quot;</text>
<text x="563" y="78">0</text>
<text x="14" y="82">&quot;0&quot;</text>
<text x="162" y="82">&quot;1&quot;</text>
<text x="407" y="82">&quot;0&quot;</text>
<text x="555" y="82">&quot;1&quot;</text>
<text x="24" y="84">0</text>
<text x="170" y="84">1</text>
<text x="417" y="84">0</text>
<text x="563" y="84">1</text>
<text x="24" y="91">1</text>
<text x="417" y="91">1</text>
<text x="228" y="161">&quot;0&quot;</text>
<text x="620" y="161">&quot;0&quot;</text>
<text x="236" y="163">0</text>
<text x="629" y="163">0</text>
<text x="236" y="169">1</text>
<text x="629" y="169">1</text>
</g>
<g font-size="3.7" fill="#f0f">
<text x="14" y="89">&quot;1&quot;</text>
<text x="407" y="89">&quot;1&quot;</text>
</g>
</svg>
